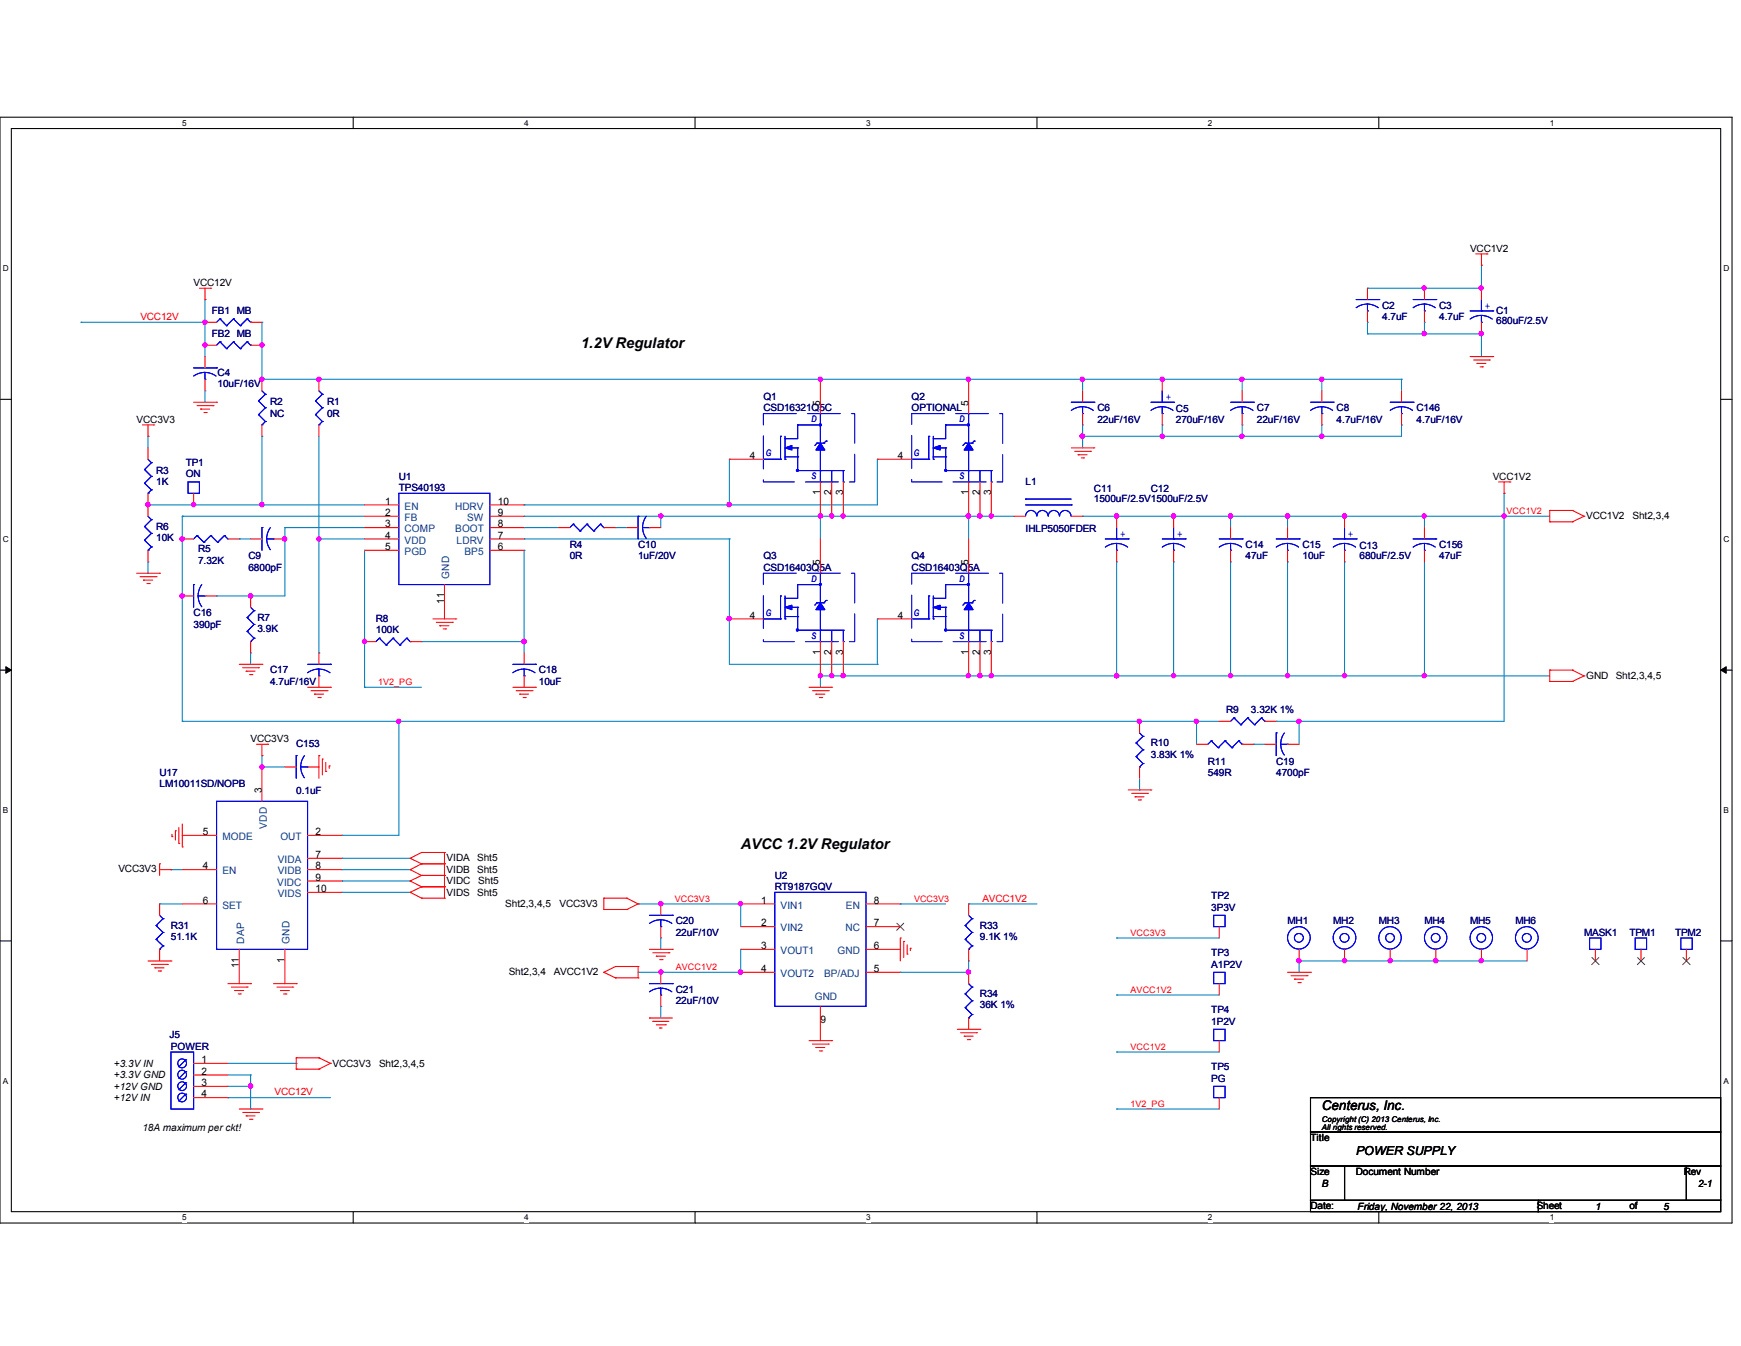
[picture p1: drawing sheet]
<svg xmlns="http://www.w3.org/2000/svg" width="279mm" height="216mm" viewBox="0 0 279 216" stroke-linecap="round" stroke-linejoin="round" font-family="sans-serif">
<path d="M0 18.8h278v177.4h-278zM1.8 20.6h274.3v173.8h-274.3z" fill="none" stroke="#000" stroke-width=".17"/>
<g fill="#fff">
<path d="M29.3 19h.7v1.5h-.7z"/>
<path d="M29.3 194.6h.7v1.4h-.7z"/>
</g>
<path d="M56.7 18.8v1.8M56.7 194.4v1.8" fill="none" stroke="#000" stroke-width=".17"/>
<g fill="#fff">
<path d="M84.1 19h.7v1.5h-.7z"/>
<path d="M84.1 194.6h.7v1.4h-.7z"/>
</g>
<path d="M111.5 18.8v1.8M111.5 194.4v1.8" fill="none" stroke="#000" stroke-width=".17"/>
<g fill="#fff">
<path d="M139 19h.7v1.5h-.7z"/>
<path d="M139 194.6h.7v1.4h-.7z"/>
</g>
<path d="M166.4 18.8v1.8M166.4 194.4v1.8" fill="none" stroke="#000" stroke-width=".17"/>
<g fill="#fff">
<path d="M193.8 19h.8v1.5h-.8z"/>
<path d="M193.8 194.6h.8v1.4h-.8z"/>
</g>
<path d="M221.3 18.8v1.8M221.3 194.4v1.8" fill="none" stroke="#000" stroke-width=".17"/>
<g fill="#fff">
<path d="M248.7 19h.7v1.5h-.7z"/>
<path d="M248.7 194.6h.7v1.4h-.7z"/>
<path d="M.5 42.3h.9v1.5h-.9z"/>
<path d="M276.6 42.3h.9v1.5h-.9z"/>
<path d="M.5 85.8h.9v1.4h-.9z"/>
<path d="M276.6 85.8h.9v1.4h-.9z"/>
</g>
<path d="M0 64.1h1.8M276.1 64.1h1.9" fill="none" stroke="#000" stroke-width=".17"/>
<g fill="#fff">
<path d="M.5 129.2h.8v1.5h-.8z"/>
<path d="M276.6 129.2h.8v1.5h-.8z"/>
</g>
<path d="M0 107.5h1.8M276.1 107.5h1.9" fill="none" stroke="#000" stroke-width=".17"/>
<path d="M.9 106.9l.9 .6-.9 .5zM276.1 107.5l.9-.6v1.1z" fill="#000" stroke="#000" stroke-width=".16"/>
<g fill="#fff">
<path d="M.5 172.6h.8v1.5h-.8z"/>
<path d="M276.6 172.6h.8v1.5h-.8z"/>
</g>
<path d="M0 150.9h1.8M276.1 150.9h1.9M210.3 176.1h65.8v5.5h-65.8zM210.3 181.6h65.8v5.4h-65.8zM210.3 187h5.5v5.5h-5.5zM210.3 192.5h36.6v1.9h-36.6zM215.8 187h54.8v5.5h-54.8zM246.9 192.5h29.2v1.9h-29.2zM270.6 187h5.5v5.5h-5.5z" fill="none" stroke="#000" stroke-width=".17"/>
<g fill="none" stroke="#0080bf" stroke-width=".17">
<path d="M13 51.7h.1M13 51.7h19.9M32.9 48.1h.1M32.9 55.4h.1M32.9 51.7h.1M32.9 48.1v9.1M42 51.7h.1M42 55.4h.1M42 51.7v9.1M219.5 46.2h.1M219.5 51.7h.1M219.5 53.6h.1"/>
<path d="M219.5 53.6h18.2M219.5 51.7v1.9M228.6 53.6h.1M228.6 51.7h.1M228.6 46.2h.1M228.6 51.7v1.9M237.7 42.5h.1M237.7 53.6h.1M237.7 42.5v3.7h-18.2M237.7 53.6v3.6M23.7 70h.1M23.7 70v1.8"/>
<path d="M32.9 62.7h.1M32.9 62.7v1.8M42 70h.1M42 60.8h.1M42 70v11M42 60.8h182.9M51.2 60.8h.1M51.2 70v34.7M117.1 73.7h.1M117.1 73.7v7.3M131.7 60.8h.1M140.8 73.7h.1"/>
<path d="M140.8 73.7v7.3h-56.7M155.4 60.8h.1M173.7 60.8h.1M173.7 68.2h.1M173.7 70h.1M173.7 60.8v1.9M173.7 68.2v3.6M186.5 68.2h.1M186.5 70h.1M186.5 60.8h.1M186.5 68.2v1.8M199.3 60.8h.1"/>
<path d="M199.3 68.2h.1M199.3 70h.1M199.3 60.8v1.9M199.3 68.2v1.8M212.1 60.8h.1M212.1 70h.1M212.1 68.2h.1M212.1 60.8v1.9M212.1 68.2v1.8M224.9 60.8h.1M224.9 68.2h.1M224.9 60.8v1.9"/>
<path d="M224.9 68.2v1.8h-51.2M241.4 79.1h.1M241.4 79.1v36.6h-36.6M23.7 81h.1M23.7 90.1h.1M23.7 81h34.8M23.7 90.1v1.9M29.3 82.8h.1M29.3 86.4h.1M29.3 95.6h.1M29.3 82.8h29.2M29.3 82.8v32.9"/>
<path d="M31.1 81h.1M34.8 95.6h.1M38.4 86.4h.1M38.4 86.4h1.8M40.2 95.6h.1M42 81h.1M45.7 84.6h.1M45.7 86.4h.1M45.7 84.6h12.8M45.7 84.6v11h-10.9M51.2 86.4h.1M51.2 86.4h7.3"/>
<path d="M58.5 88.3h.1M58.5 88.3v21.9M84.1 88.3h.1M84.1 84.6h.1M84.1 81h.1M84.1 86.4h.1M84.1 82.8h.1M84.1 86.4h33M84.1 88.3v16.4M84.1 82.8h78.7M84.1 84.6h5.5M98.8 84.6h.1"/>
<path d="M98.8 84.6h1.8M106 82.8h.1M106 82.8v1.8M117.1 81h.1M117.1 99.3h.1M117.1 86.4h.1M117.1 86.4v20.2h23.7M131.7 82.8h.1M131.7 82.8v3.6M133.5 82.8h.1M135.3 82.8h.1M140.8 99.3h.1"/>
<path d="M140.8 99.3v7.3M155.4 82.8h.1M155.4 82.8v3.6M157.3 82.8h.1M159.1 82.8h.1M173.7 82.8h.1M173.7 82.8h75M179.2 90.1h.1M179.2 82.8h.1M179.2 90.1v18.3M188.3 90.1h.1M188.3 82.8h.1"/>
<path d="M188.3 90.1v18.3M197.5 82.8h.1M197.5 90.1h.1M197.5 82.8v1.8M197.5 90.1v18.3M206.6 82.8h.1M206.6 90.1h.1M206.6 82.8v1.8M206.6 90.1v18.3M215.8 90.1h.1M215.8 82.8h.1M215.8 90.1v18.3"/>
<path d="M228.6 82.8h.1M228.6 82.8v1.8M228.6 90.1v18.3M241.4 82.8h.1M29.3 115.7h.1M29.3 115.7h166.4M40.2 104.7h.1M40.2 104.7v1.9M51.2 104.7h.1M58.5 102.9h.1M58.5 110.2h.1M58.5 110.2h9.1"/>
<path d="M64 115.7h.1M64 115.7v18.3h-9.1M67.6 102.9h.1M67.6 102.9h16.5M84.1 102.9h.1M131.7 108.4h.1M131.7 108.4v1.8M131.7 108.4h117M133.5 108.4h.1M135.3 108.4h.1M140.8 106.6h.1M155.4 108.4h.1"/>
<path d="M157.3 108.4h.1M159.1 108.4h.1M179.2 108.4h.1M182.9 115.7h.1M188.3 108.4h.1M192 115.7h.1M192 115.7v3.7M197.5 108.4h.1M201.2 119.4h.1M201.2 119.4h1.8M204.8 115.7h.1M206.6 108.4h.1"/>
<path d="M208.5 115.7h.1M208.5 115.7v3.7M215.8 108.4h.1M228.6 108.4h.1M27.4 139.5h.1M27.4 139.5h1.9M42 121.2h.1M42 123h.1M42 121.2v1.8M42 123h3.7M54.9 134h.1M54.9 137.7h.1"/>
<path d="M54.9 139.5h.1M54.9 137.7h10.9M54.9 139.5h10.9M182.9 126.7h.1M182.9 124.8v1.9M25.6 145h.1M25.6 145h3.7M54.9 141.3h.1M54.9 143.1h.1M54.9 141.3h10.9M54.9 143.1h10.9M102.4 145h.1"/>
<path d="M102.4 156h.1M102.4 145h16.5M106 145h.1M106 150.5h.1M106 156h.1M106 150.5v1.8M118.9 145h.1M118.9 152.3h.1M118.9 152.3v3.7h-16.5M118.9 145v3.6M144.5 145h.1M144.5 156h.1"/>
<path d="M144.5 145h7.3M155.4 154.1h.1M155.4 145h.1M155.4 154.1v1.9h-10.9M155.4 145h11M179.2 159.6h.1M179.2 150.5h.1M179.2 159.6h16.5M179.2 150.5h16.5M208.5 154.1h.1M208.5 154.1v1.9M208.5 154.1h36.6"/>
<path d="M215.8 154.1h.1M223.1 154.1h.1M230.4 154.1h.1M237.7 154.1h.1M36.6 176.1h.1M36.6 176.1h16.4M36.6 170.6h10.9M36.6 172.4h3.6M36.6 174.2h3.6M40.2 172.4h.1M40.2 174.2h.1M40.2 177.9h.1"/>
<path d="M40.2 172.4v5.5M47.5 170.6h.1M106 161.4h.1M106 161.4v1.9M179.2 177.9h.1M179.2 168.7h.1M179.2 177.9h16.5M179.2 168.7h16.5"/>
</g>
<g fill="#f0f" stroke="#f0f" stroke-width=".17">
<circle cx="23.7" cy="80.9" r=".34"/>
<circle cx="237.7" cy="53.5" r=".34"/>
<circle cx="228.6" cy="53.5" r=".34"/>
<circle cx="237.7" cy="46.2" r=".34"/>
<circle cx="228.6" cy="46.2" r=".34"/>
<circle cx="42" cy="80.9" r=".34"/>
<circle cx="31.1" cy="80.9" r=".34"/>
<circle cx="51.2" cy="86.4" r=".34"/>
<circle cx="51.2" cy="60.8" r=".34"/>
<circle cx="58.5" cy="102.9" r=".36"/>
<circle cx="84.1" cy="102.9" r=".37"/>
<circle cx="29.2" cy="86.4" r=".36"/>
<circle cx="29.2" cy="95.6" r=".36"/>
<circle cx="45.7" cy="86.4" r=".34"/>
<circle cx="40.2" cy="95.6" r=".34"/>
<circle cx="32.9" cy="55.3" r=".34"/>
<circle cx="32.9" cy="51.7" r=".34"/>
<circle cx="42" cy="60.8" r=".34"/>
<circle cx="42" cy="55.3" r=".34"/>
<circle cx="159.1" cy="82.8" r=".34"/>
<circle cx="155.4" cy="82.8" r=".34"/>
<circle cx="135.3" cy="82.8" r=".34"/>
<circle cx="117" cy="80.9" r=".34"/>
<circle cx="133.5" cy="82.8" r=".34"/>
<circle cx="131.7" cy="82.8" r=".34"/>
<circle cx="106" cy="82.8" r=".34"/>
<circle cx="117" cy="99.2" r=".34"/>
<circle cx="131.7" cy="108.4" r=".34"/>
<circle cx="135.3" cy="108.4" r=".34"/>
<circle cx="133.5" cy="108.4" r=".34"/>
<circle cx="157.2" cy="82.8" r=".36"/>
<circle cx="206.6" cy="82.8" r=".34"/>
<circle cx="215.8" cy="82.8" r=".34"/>
<circle cx="197.5" cy="82.8" r=".34"/>
<circle cx="241.4" cy="82.8" r=".34"/>
<circle cx="208.4" cy="115.7" r=".34"/>
<circle cx="192" cy="115.7" r=".34"/>
<circle cx="182.8" cy="115.7" r=".34"/>
<circle cx="64" cy="115.7" r=".34"/>
<circle cx="155.4" cy="60.8" r=".34"/>
<circle cx="179.2" cy="108.4" r=".34"/>
<circle cx="159.1" cy="108.4" r=".34"/>
<circle cx="228.6" cy="108.4" r=".34"/>
<circle cx="197.5" cy="108.4" r=".34"/>
<circle cx="188.3" cy="108.4" r=".34"/>
<circle cx="212.1" cy="60.8" r=".36"/>
<circle cx="199.3" cy="60.8" r=".34"/>
<circle cx="173.7" cy="60.8" r=".34"/>
<circle cx="173.7" cy="70" r=".34"/>
<circle cx="186.5" cy="70" r=".34"/>
<circle cx="212.1" cy="70" r=".36"/>
<circle cx="199.3" cy="70" r=".34"/>
<circle cx="106" cy="144.9" r=".34"/>
<circle cx="118.8" cy="155.9" r=".34"/>
<circle cx="106" cy="155.9" r=".34"/>
<circle cx="186.5" cy="60.8" r=".34"/>
<circle cx="131.7" cy="60.8" r=".34"/>
<circle cx="188.3" cy="82.8" r=".34"/>
<circle cx="206.6" cy="108.4" r=".34"/>
<circle cx="157.2" cy="108.4" r=".36"/>
<circle cx="155.4" cy="108.4" r=".34"/>
<circle cx="179.2" cy="82.8" r=".34"/>
<circle cx="208.4" cy="154.1" r=".34"/>
<circle cx="215.8" cy="154.1" r=".34"/>
<circle cx="223.1" cy="154.1" r=".34"/>
<circle cx="237.7" cy="154.1" r=".34"/>
<circle cx="230.4" cy="154.1" r=".36"/>
<circle cx="42" cy="123" r=".34"/>
<circle cx="155.4" cy="155.9" r=".34"/>
<circle cx="118.8" cy="144.9" r=".34"/>
<circle cx="228.6" cy="82.8" r=".34"/>
<circle cx="215.8" cy="108.4" r=".34"/>
<circle cx="40.2" cy="174.2" r=".34"/>
</g>
<g fill="none" stroke="#f00" stroke-width=".17">
<path d="M32 46.2h1.8M32.9 48.1h.1M32.9 46.2v1.9M32.9 57.2v1.8M32.9 55.4h1.9M32.9 51.7h1.9M33.8 46.2h.1M40.2 55.4h1.8M40.2 51.7h1.8M219.5 46.2v1.9M219.5 49.9v1.8M228.6 46.2v1.9"/>
<path d="M228.6 49.9v1.8M235.9 57.2h3.7M236.5 57.7h2.5M236.8 40.7h1.8M237 58.3h.1M237 58.3h1.5M237.5 58.8h.4M237.7 42.5h.1M237.7 40.7v1.8M237.7 46.2v1.9M237.7 51.7v1.9M237.9 58.8h.1"/>
<path d="M238.6 40.7h.1M239 57.7h.1M239.6 57.2h.1M22.9 68.2h1.8M23.7 70h.1M23.7 68.2v1.8M23.7 71.8v1.9M23.7 79.1v3.7M24.7 68.2h.1M31.1 64.5h3.7M31.1 79.1v1.9M31.6 65.1h2.6"/>
<path d="M32.2 65.6h.1M32.2 65.6h1.5M32.7 66.2h.4M32.9 60.8v1.9M33.1 66.2h.1M34.2 65.1h.1M34.8 64.5h.1M42 60.8v1.9M42 68.2v1.8M51.2 60.8v1.9M51.2 68.2v1.8M117.1 73.7h5.4"/>
<path d="M131.7 60.8v5.5M131.7 77.3v5.5M133.5 77.3v5.5M135.3 77.3v5.5M140.8 73.7h5.5M155.4 60.8v5.5M155.4 77.3v5.5M157.3 77.3v5.5M159.1 77.3v5.5M171.9 71.8h3.7M172.5 72.4h2.5M173 72.9h.1"/>
<path d="M173 72.9h1.5M173.5 73.5h.4M173.7 62.7v1.8M173.7 66.3v1.9M173.9 73.5h.1M175 72.4h.1M175.6 71.8h.1M186.5 60.8v1.9M186.5 66.3v1.9M199.3 62.7v1.8M199.3 66.3v1.9M212.1 62.7v1.8"/>
<path d="M212.1 66.3v1.9M224.9 62.7v1.8M224.9 66.3v1.9M240.5 77.3h1.8M241.4 79.1h.1M241.4 77.3v1.8M242.3 77.3h.1M21.9 92h3.7M22.5 92.5h2.6M23 93.1h.1M23 93.1h1.5M23.6 93.6h.4"/>
<path d="M23.7 88.3v1.8M24 93.6h.1M25.1 92.5h.1M25.6 92h.1M29.3 86.4h1.8M29.3 95.6h1.8M32.9 95.6h1.9M36.6 86.4h1.8M40.2 95.6v1.8M40.2 86.4h1.8M43.9 86.4h1.8M58.5 84.6h5.5"/>
<path d="M58.5 86.4h5.5M58.5 81h5.5M58.5 82.8h5.5M58.5 88.3h5.5M69.5 99.3h3.7M70 99.8h2.6M71.3 93.8v5.5M72.6 99.8h.1M73.2 99.3h.1M78.6 84.6h5.5M78.6 86.4h5.5M78.6 81h5.5"/>
<path d="M78.6 82.8h5.5M78.6 88.3h5.5M89.6 84.6h1.8M96.9 84.6h1.9M100.6 84.6h1.8M104.2 84.6h1.8M117.1 99.3h5.4M131.7 86.4v5.6M140.8 99.3h5.5M155.4 86.4v5.6M162.8 82.8h1.8M171.9 82.8h1.8"/>
<path d="M179.2 82.8v1.8M179.2 88.3v1.8M188.3 82.8v1.8M188.3 88.3v1.8M197.5 84.6v1.8M197.5 88.3v1.8M206.6 84.6v1.8M206.6 88.3v1.8M215.8 82.8v1.8M215.8 88.3v1.8M228.6 84.6v1.8M228.6 88.3v1.8"/>
<path d="M248.7 83.7h.1M248.7 81.9h.1M248.7 81.9h3.6M248.7 83.7h3.6M248.7 81.9v1.8M252.3 81.9h.1M252.3 83.7h.1M252.3 81.9l1.9 .9M254.2 82.8h.1M254.2 82.8l-1.9 .9M38.4 106.6h3.6M38.9 107.1h2.6"/>
<path d="M39.5 107.7h.1M39.5 107.7h1.4M40 108.2h.4M40.2 102.9v1.8M40.4 108.2h.1M41.1 119.4h1.9M41.5 107.1h.1M42 106.6h.1M42 119.4v1.8M43 119.4h.1M49.4 110.2h3.6M49.9 110.8h2.6"/>
<path d="M50.5 111.3h.1M50.5 111.3h1.4M51 111.9h.4M51.2 104.7v1.9M51.2 108.4v1.8M51.4 111.9h.1M52.5 110.8h.1M53 110.2h.1M58.5 102.9h1.8M65.8 102.9h1.8M70.6 100.4h.1M70.6 100.4h1.5"/>
<path d="M71.1 100.9h.4M71.5 100.9h.1M82.3 110.2h3.6M82.8 110.8h2.6M83.4 111.3h.1M83.4 111.3h1.4M83.9 111.9h.4M84.1 104.7v1.9M84.1 108.4v1.8M84.3 111.9h.1M85.4 110.8h.1M85.9 110.2h.1"/>
<path d="M129.8 110.2h3.7M130.4 110.8h2.5M130.9 111.3h.1M130.9 111.3h1.5M131.5 111.9h.4M131.7 102.9v5.5M131.9 111.9h.1M132.9 110.8h.1M133.5 110.2h.1M133.5 102.9v5.5M135.3 102.9v5.5M155.4 102.9v5.5"/>
<path d="M157.3 102.9v5.5M159.1 102.9v5.5M182.9 115.7v1.9M192 119.4h1.8M195.7 115.7h1.8M199.3 119.4h1.9M203 119.4h1.8M203 115.7h1.8M206.6 119.4h1.9M248.7 109.3h.1M248.7 107.5h.1M248.7 107.5v1.8"/>
<path d="M248.7 107.5h3.6M248.7 109.3h3.6M252.3 107.5h.1M252.3 109.3h.1M252.3 107.5l1.9 .9M254.2 108.4h.1M254.2 108.4l-1.9 .9M25.6 138.6h.1M25.6 139.5h1.8M25.6 138.6v1.8M27.4 139.5h.1M27.6 134.2h.1"/>
<path d="M27.6 133.8v.4M28.2 133.3h.1M28.2 133.3v1.5M28.7 135.3h.1M28.7 132.7v2.6M29.3 135.9h.1M29.3 139.5h5.5M29.3 132.2v3.7M29.3 134h5.5M42 121.2h.1M42 123v5.5M45.7 123h1.8"/>
<path d="M49.4 139.5h5.5M49.4 123h1.8M49.4 134h5.5M49.4 137.7h5.5M51.2 121.2h.1M51.2 121.2v3.6M51.7 121.8h.1M51.7 121.8v2.5M52.3 123.7h.1M52.3 122.3v1.4M52.8 122.9h.1M52.8 122.9v.3"/>
<path d="M65.8 137.7h.1M65.8 139.5h.1M65.8 137.7l1.8 .9M65.8 139.5l1.8 .9M67.6 136.7h.1M67.6 138.6h.1M67.6 136.7l-1.8 1M67.6 136.7h3.7M67.6 138.6h3.7M67.6 138.6l-1.8 .9M71.3 136.7h.1M71.3 138.6h.1"/>
<path d="M71.3 136.7v7.4M181.1 126.7h3.6M181.6 127.3h2.5M182.2 127.8h.1M182.2 127.8h1.4M182.7 128.3h.3M182.9 123v1.8M183 128.3h.1M184.1 127.3h.1M184.7 126.7h.1M23.7 154.1h3.7M24.3 154.7h2.6"/>
<path d="M24.8 155.2h.1M24.8 155.2h1.5M25.4 155.7h.4M25.6 145v1.8M25.6 152.3v1.8M25.8 155.7h.1M26.9 154.7h.1M27.4 154.1h.1M29.3 145h5.5M36.6 157.8h3.6M37.1 158.3h2.6M37.7 158.9h.1"/>
<path d="M37.7 158.9h1.4M38.2 159.4h.4M38.4 152.3v5.5M38.6 159.4h.1M39.7 158.3h.1M40.2 157.8h.1M43.9 157.8h3.6M44.4 158.3h2.6M45 158.9h.1M45 158.9h1.4M45.5 159.4h.4M45.7 152.3v5.5"/>
<path d="M45.9 159.4h.1M47 158.3h.1M47.5 157.8h.1M49.4 141.3h5.5M49.4 143.1h5.5M65.8 141.3h.1M65.8 143.1h.1M65.8 141.3l1.8 .9M65.8 143.1l1.8 1M67.6 140.4h.1M67.6 142.2h.1M67.6 144.1h.1"/>
<path d="M67.6 144.1h3.7M67.6 140.4h3.7M67.6 140.4l-1.8 .9M67.6 142.2h3.7M67.6 142.2l-1.8 .9M71.3 140.4h.1M71.3 142.2h.1M71.3 144.1h.1M96.9 145.9h.1M96.9 144.1h.1M96.9 156h.1M96.9 144.1h3.7"/>
<path d="M96.9 145.9h3.7M96.9 144.1v1.8M96.9 156l1.9 .8M98.8 155h.1M98.8 156.8h.1M98.8 155h3.6M98.8 155l-1.9 1M98.8 156.8h3.6M100.6 144.1h.1M100.6 145.9h.1M100.6 144.1l1.8 .9M102.4 145h.1"/>
<path d="M102.4 156.8h.1M102.4 155h.1M102.4 145l-1.8 .9M102.4 155v1.8M104.2 152.3h3.7M104.8 152.8h2.6M105.3 153.4h.1M105.3 153.4h1.5M105.9 153.9h.4M106 145v1.8M106 148.6v1.9M106 156v1.8"/>
<path d="M106 159.6v1.8M106.3 153.9h.1M107.4 152.8h.1M107.9 152.3h.1M118.9 152.3h5.4M118.9 156h5.4M118.9 145h5.4M118.9 148.6h5.4M139 152.3h5.5M139 156h5.5M139 145h5.5M139 148.6h5.5"/>
<path d="M144.5 150.5h.1M144.5 150.5v3.6M145 151h.1M145 151v2.6M145.6 153h.1M145.6 151.6v1.4M146.1 152.1h.1M146.1 152.1v.4M155.4 145v1.8M155.4 152.3v1.8M155.4 156v1.8M195.7 148.6v1.9"/>
<path d="M195.7 157.8v1.8M206.6 156h3.7M207.2 156.5h2.6M207.7 157.1h.1M207.7 157.1h1.5M208.3 157.6h.4M208.5 152.3v1.8M208.7 157.6h.1M209.8 156.5h.1M210.3 156h.1M215.8 152.3v1.8M223.1 152.3v1.8"/>
<path d="M230.4 152.3v1.8M237.7 152.3v1.8M245.1 152.3v1.8M256 152.3v1.8M263.4 152.3v1.8M270.6 152.3v1.8M31.1 170.6h5.5M31.1 172.4h5.5M31.1 174.2h5.5M31.1 176.1h5.5M38.4 177.9h3.6M38.9 178.4h2.6"/>
<path d="M39.5 179h.1M39.5 179h1.4M40 179.5h.4M40.4 179.5h.1M41.5 178.4h.1M42 177.9h.1M47.5 171.5h.1M47.5 169.7h.1M47.5 169.7h3.7M47.5 171.5h3.7M47.5 169.7v1.8M51.2 169.7h.1"/>
<path d="M51.2 171.5h.1M51.2 169.7l1.8 .9M53 170.6h.1M53 170.6l-1.8 .9M104.2 163.3h.1M104.2 163.3h3.7M104.8 163.8h.1M104.8 163.8h2.6M105.3 164.4h1.5M105.9 164.9h.1M105.9 164.9h.4M106.8 164.4h.1"/>
<path d="M129.8 166.9h3.7M130.4 167.5h2.5M130.9 168h.1M130.9 168h1.5M131.5 168.6h.4M131.7 161.4v5.5M131.9 168.6h.1M132.9 167.5h.1M133.5 166.9h.1M153.6 165.1h3.7M154.2 165.7h2.5M154.7 166.2h.1"/>
<path d="M154.7 166.2h1.5M155.2 166.8h.4M155.4 163.3v1.8M155.6 166.8h.1M156.7 165.7h.1M157.3 165.1h.1M195.7 166.9v1.8M195.7 176.1v1.8"/>
</g>
<g fill="none" stroke="#00f" stroke-width=".17">
<path d="M31.1 59h3.7M32.9 59.7v1.1M34.8 59h.1M35.3 54.8h.1M35.3 51.1h.1M35.3 54.8l-.5 .6M35.3 54.8l1.1 1.1M35.3 51.1l-.5 .6M35.3 51.1l1.1 1.1M36.4 55.9h.1M36.4 52.2h.1M37.5 54.8h.1"/>
<path d="M37.5 51.1h.1M37.5 54.8l-1.1 1.1M37.5 54.8l1.1 1.1M37.5 51.1l-1.1 1.1M37.5 51.1l1.1 1.1M38.6 55.9h.1M38.6 52.2h.1M39.7 54.8h.1M39.7 51.1h.1M39.7 54.8l-1.1 1.1M39.7 54.8l.5 .6M39.7 51.1l-1.1 1.1"/>
<path d="M39.7 51.1l.5 .6M40.2 55.4h.1M40.2 51.7h.1M217.6 49.4a2.96 2.96 0 0 1 3.6 0M217.6 48.1h3.7M219.5 49.9h.1M219.5 48.8v1.1M221.3 48.1h.1M226.8 49.4a2.96 2.96 0 0 1 3.5 0M226.8 48.1h3.6M228.6 49.9h.1M228.6 48.8v1.1"/>
<path d="M230.4 48.1h.1M235.9 51.2a2.96 2.96 0 0 1 3.6 0M235.9 49.9h3.7M237.7 51.7h.1M237.7 49.9h.1M237.7 48.1v1.8M237.7 50.6v1.1M239.6 49.9h.1M23.2 75.3h.1M23.2 77.5h.1M23.2 75.3l1.1 1.1M23.2 77.5l1.1 1.1"/>
<path d="M23.7 79.1h.1M23.7 73.7l.6 .5M24.3 74.2h.1M24.3 76.4h.1M24.3 78.6h.1M24.3 74.2l-1.1 1.1M24.3 76.4l-1.1 1.1M24.3 78.6l-.6 .5M30.2 77.3h1.8v1.8h-1.8zM31.1 60.3l1-.5 .8-.1 .7 .1 1.1 .5M32.9 60.8h.1M41.5 64.3h.1"/>
<path d="M41.5 66.5h.1M41.5 64.3l1.1 1.1M41.5 66.5l1.1 1.1M42 68.2h.1M42 62.7l.6 .5M42.6 63.2h.1M42.6 65.4h.1M42.6 67.6h.1M42.6 63.2l-1.1 1.1M42.6 65.4l-1.1 1.1M42.6 67.6l-.6 .6M50.6 64.3h.1"/>
<path d="M50.6 66.5h.1M50.6 64.3l1.1 1.1M50.6 66.5l1.1 1.1M51.2 68.2h.1M51.2 62.7l.5 .5M51.7 63.2h.1M51.7 65.4h.1M51.7 67.6h.1M51.7 63.2l-1.1 1.1M51.7 65.4l-1.1 1.1M51.7 67.6l-.5 .6M64 79.1h14.6v14.7h-14.6z"/>
<path d="M122.5 73.7h2.8M125.3 73.7h.1M125.3 70h.1M125.3 70v3.7M126 70.4h.1M126 73.7h.1M126 70v3.7M126 73.3h2M126.9 71.8h1.1M128 73.3h.1M128 71.8h.1M128 75.5h.1"/>
<path d="M128 68.2h.1M128 68.2v2.2h-2M128 71.8v3.7M128 68.2h3.7M128 75.5h7.3M131.1 71.1h.1M131.1 71.1h1.1M131.1 71.1l-.3 .4M131.7 68.2h.1M131.7 75.5h.1M131.7 77.3h.1M131.7 66.3h.1"/>
<path d="M131.7 66.3v11M132.2 71.1h.1M132.6 70.7h.1M132.6 70.7l-.4 .4M133.5 77.3h.1M133.5 75.5v1.8M135.3 77.3h.1M135.3 75.5h.1M135.3 75.5v1.8M146.3 73.7h2.8M149.1 73.7h.1M149.1 70h.1"/>
<path d="M149.1 70v3.7M149.8 70.4h.1M149.8 73.7h.1M149.8 73.3h2M149.8 70v3.7M150.7 71.8h1.1M151.8 73.3h.1M151.8 71.8h.1M151.8 75.5h.1M151.8 68.2h.1M151.8 68.2v2.2h-2M151.8 68.2h3.6"/>
<path d="M151.8 75.5h7.3M151.8 71.8v3.7M154.9 71.1h.1M154.9 71.1h1.1M154.9 71.1l-.4 .4M155.4 68.2h.1M155.4 75.5h.1M155.4 77.3h.1M155.4 66.3h.1M155.4 66.3v11M156 71.1h.1M156.3 70.7h.1"/>
<path d="M156.3 70.7l-.3 .4M157.3 77.3h.1M157.3 75.5v1.8M159.1 77.3h.1M159.1 75.5h.1M159.1 75.5v1.8M171.9 65.8a2.96 2.96 0 0 1 3.6 0M171.9 64.5h3.7M173.7 66.3h.1M173.7 65.2v1.1M175.6 64.5h.1M184.7 65.8a2.96 2.96 0 0 1 3.6 0"/>
<path d="M184.7 64.5h3.6M186.5 66.3h.1M186.5 64.5h.1M186.5 62.7v1.8M186.5 65.2v1.1M188.3 64.5h.1M197.5 65.8l1-.5 .8-.1 .8 .1 1 .5M197.5 64.5h3.7M199.3 66.3h.1M199.3 65.2v1.1M201.2 64.5h.1M210.3 65.8a2.96 2.96 0 0 1 3.6 0"/>
<path d="M210.3 64.5h3.7M212.1 66.3h.1M212.1 65.2v1.1M214 64.5h.1M223.1 65.8l1-.5 .8-.1 .8 .1 1 .5M223.1 64.5h3.7M224.9 66.3h.1M224.9 65.2v1.1M226.8 64.5h.1M23.2 84.5h.1M23.2 86.7h.1M23.2 84.5l1.1 1.1"/>
<path d="M23.2 86.7l1.1 1M23.7 88.3h.1M23.7 82.8l.6 .6M24.3 83.4h.1M24.3 85.6h.1M24.3 87.7h.1M24.3 83.4l-1.1 1.1M24.3 85.6l-1.1 1.1M24.3 87.7l-.6 .6M31.1 93.8h.1M31.1 93.8v3.6M31.6 85.9h.1"/>
<path d="M31.6 85.9l-.5 .5M31.6 85.9l1.1 1.1M31.8 95.6h1.1M32.4 93.8a2.96 2.96 0 0 0 0 3.5M32.7 87h.1M32.9 95.6h.1M33.8 85.9h.1M33.8 85.9l1.1 1.1M33.8 85.9l-1.1 1.1M34.9 87h.1M36 85.9h.1M36 85.9l.6 .5"/>
<path d="M36 85.9l-1.1 1.1M36.6 86.4h.1M39.7 99.1h.1M39.7 99.1l1.1 1.1M40.2 97.4l.6 .6M40.8 98h.1M40.8 98l-1.1 1.1M42 84.6h.1M42 84.6v3.7M42.8 86.4h1.1M43.4 84.6a2.96 2.96 0 0 0 0 3.6M43.9 86.4h.1"/>
<path d="M92 84.1h.1M92 84.1l-.6 .5M92 84.1l1.1 1.1M93.1 85.2h.1M94.2 84.1h.1M94.2 84.1l-1.1 1.1M94.2 84.1l1.1 1.1M95.3 85.2h.1M96.4 84.1h.1M96.4 84.1l-1.1 1.1M96.4 84.1l.5 .5M96.9 84.6h.1"/>
<path d="M102.4 82.8h.1M102.4 82.8v3.6M103.1 84.6h1.1M103.7 82.8a2.96 2.96 0 0 0 0 3.6M104.2 84.6h.1M122.5 99.3h2.8M125.3 99.3h.1M125.3 95.6h.1M125.3 95.6v3.7M126 96h.1M126 99.3h.1M126 95.6v3.7"/>
<path d="M126 98.9h2M126.9 97.4h1.1M128 98.9h.1M128 97.4h.1M128 93.8h.1M128 93.8v2.2h-2M128 97.4v3.7M128 93.8h3.7M131.1 96.7h.1M131.1 96.7h1.1M131.1 96.7l-.3 .4M131.7 93.8h.1"/>
<path d="M131.7 92h.1M131.7 92v10.9M132.2 96.7h.1M132.6 96.3h.1M132.6 96.3l-.4 .4M146.3 99.3h2.8M149.1 99.3h.1M149.1 95.6h.1M149.1 95.6v3.7M149.8 96h.1M149.8 99.3h.1M149.8 98.9h2"/>
<path d="M149.8 95.6v3.7M150.7 97.4h1.1M151.8 98.9h.1M151.8 97.4h.1M151.8 93.8h.1M151.8 93.8v2.2h-2M151.8 93.8h3.6M151.8 97.4v3.7M154.9 96.7h.1M154.9 96.7h1.1M154.9 96.7l-.4 .4M155.4 93.8h.1"/>
<path d="M155.4 92h.1M155.4 92v10.9M156 96.7h.1M156.3 96.3h.1M156.3 96.3l-.3 .4M164.6 82.8a.89 .89 0 0 1 .9-.9 .89 .89 0 0 1 .9 .9M164.6 80.1h.1M164.6 80.1h7.3M164.6 81h7.3M166.4 82.8a.89 .89 0 0 1 .9-.9 .89 .89 0 0 1 .9 .9M168.2 82.8a.89 .89 0 0 1 .9-.9 .89 .89 0 0 1 .9 .9M170.1 82.8a.91 .91 0 0 1 .9-.9 .91 .91 0 0 1 .9 .9"/>
<path d="M171.9 81h.1M177.4 87.8l1-.5 .8-.1 .8 .1 1 .5M177.4 86.4h3.7M179.2 88.3h.1M179.2 86.4h.1M179.2 84.6v1.8M179.2 87.2v1.1M181.1 86.4h.1M186.5 87.8l.7-.4 1.1-.2 .8 .1 1 .5M186.5 86.4h3.7M188.3 88.3h.1M188.3 86.4h.1"/>
<path d="M188.3 84.6v1.8M188.3 87.2v1.1M190.2 86.4h.1M195.7 87.8l1-.5 .7-.1 .8 .1 1.1 .5M195.7 86.4h3.6M197.5 88.3h.1M197.5 87.2v1.1M199.3 86.4h.1M204.8 87.8l1-.5 .8-.1 .8 .1 1 .5M204.8 86.4h3.7M206.6 88.3h.1M206.6 87.2v1.1"/>
<path d="M208.5 86.4h.1M214 87.8l1-.5 .7-.1 .8 .1 1.1 .5M214 86.4h3.6M215.8 88.3h.1M215.8 86.4h.1M215.8 84.6v1.8M215.8 87.2v1.1M217.6 86.4h.1M226.8 87.8a2.96 2.96 0 0 1 3.5 0M226.8 86.4h3.6M228.6 88.3h.1M228.6 87.2v1.1"/>
<path d="M230.4 86.4h.1M39.7 101.3h.1M39.7 101.3l1.1 1.1M40.2 102.9h.1M40.8 100.2h.1M40.8 102.4h.1M40.8 100.2l-1.1 1.1M40.8 102.4l-.6 .5M49.4 107.9l.6-.4 1.1-.2 .8 .1 1.1 .5M49.4 106.6h3.6M51.2 108.4h.1M51.2 107.3v1.1"/>
<path d="M53 106.6h.1M60.9 102.4h.1M60.9 102.4l-.6 .5M60.9 102.4l1.1 1.1M62 103.5h.1M63.1 102.4h.1M63.1 102.4l-1.1 1.1M63.1 102.4l1.1 1.1M64.2 103.5h.1M65.3 102.4h.1M65.3 102.4l-1.1 1.1M65.3 102.4l.5 .5"/>
<path d="M65.8 102.9h.1M82.3 107.9a2.96 2.96 0 0 1 3.6 0M82.3 106.6h3.6M84.1 108.4h.1M84.1 107.3v1.1M85.9 106.6h.1M128 101.1h.1M128 101.1h7.3M131.7 101.1h.1M131.7 102.9h.1M133.5 102.9h.1M133.5 101.1v1.8"/>
<path d="M135.3 102.9h.1M135.3 101.1h.1M135.3 101.1v1.8M151.8 101.1h.1M151.8 101.1h7.3M155.4 101.1h.1M155.4 102.9h.1M157.3 102.9h.1M157.3 101.1v1.8M159.1 102.9h.1M159.1 101.1h.1M159.1 101.1v1.8"/>
<path d="M182.3 119.2h.1M182.3 119.2l1.1 1.1M182.9 117.6l.5 .5M183.4 118.1h.1M183.4 118.1l-1.1 1.1M194.4 118.8h.1M194.4 118.8l-.6 .6M194.4 118.8l1.1 1.1M195.5 119.9h.1M196.6 118.8h.1M196.6 118.8l-1.1 1.1M196.6 118.8l1.1 1.1"/>
<path d="M197.7 119.9h.1M198 115.2h.1M198 115.2l-.5 .5M198 115.2l1.1 1.1M198.8 118.8h.1M198.8 118.8l-1.1 1.1M198.8 118.8l.5 .6M199.1 116.3h.1M199.3 119.4h.1M200.2 115.2h.1M200.2 115.2l-1.1 1.1M200.2 115.2l1.1 1.1"/>
<path d="M201.3 116.3h.1M202.4 115.2h.1M202.4 115.2l-1.1 1.1M202.4 115.2l.6 .5M203 115.7h.1M204.8 117.6h.1M204.8 117.6v3.6M205.5 119.4h1.1M206.1 117.6a2.96 2.96 0 0 0 0 3.5M206.6 119.4h.1M34.8 128.5h14.6v23.8h-14.6zM47.5 121.2h.1"/>
<path d="M47.5 121.2v3.6M48.3 123h1.1M48.9 121.2a2.96 2.96 0 0 0 0 3.6M49.4 123h.1M182.3 121.4h.1M182.3 121.4l1.1 1.1M182.9 123h.1M183.4 120.3h.1M183.4 122.5h.1M183.4 120.3l-1.1 1.1M183.4 122.5l-.5 .5M25.1 148.5h.1"/>
<path d="M25.1 150.7h.1M25.1 148.5l1.1 1.1M25.1 150.7l1.1 1M25.6 152.3h.1M25.6 146.8l.6 .6M26.2 147.4h.1M26.2 149.6h.1M26.2 151.7h.1M26.2 147.4l-1.1 1.1M26.2 149.6l-1.1 1.1M26.2 151.7l-.6 .6M104.2 148.1l.7-.3 1.1-.3 .8 .1 1 .5"/>
<path d="M104.2 159.1l1-.5 .8-.1 .8 .1 1 .5M104.2 146.8h3.7M104.2 157.8h3.7M106 148.6h.1M106 159.6h.1M106 147.5v1.1M106 158.5v1.1M107.9 146.8h.1M107.9 157.8h.1M124.3 143.1h14.7v18.3h-14.7zM154.9 148.5h.1M154.9 150.7h.1"/>
<path d="M154.9 159.4h.1M154.9 148.5l1.1 1.1M154.9 150.7l1.1 1M154.9 159.4l1.1 1.1M155.4 152.3h.1M155.4 146.8l.6 .6M155.4 157.8l.6 .5M156 147.4h.1M156 149.6h.1M156 151.7h.1M156 158.3h.1M156 147.4l-1.1 1.1"/>
<path d="M156 149.6l-1.1 1.1M156 151.7l-.6 .6M156 158.3l-1.1 1.1M194.8 156h1.8v1.8h-1.8zM194.8 146.8h1.8v1.8h-1.8zM255.1 150.5h1.8v1.8h-1.8zM262.4 150.5h1.8v1.8h-1.8zM269.7 150.5h1.9v1.8h-1.9zM27.4 168.7h3.7v9.2h-3.7zM29.8 170h.1M29.8 171.9h.1M29.8 173.7h.1"/>
<path d="M29.8 175.5h.1M29.8 170l-1.1 1.1M29.8 171.9l-1.1 1.1M29.8 173.7l-1.1 1.1M29.8 175.5l-1.1 1.1M154.9 161.6h.1M154.9 161.6l1.1 1.1M155.4 163.3h.1M156 160.5h.1M156 162.7h.1M156 160.5l-1.1 1.1M156 162.7l-.6 .6"/>
<path d="M194.8 165.1h1.8v1.8h-1.8zM194.8 174.2h1.8v1.9h-1.8z"/>
<circle cx="208.5" cy="150.4" r=".71"/>
<circle cx="208.5" cy="150.4" r="1.81"/>
<circle cx="215.8" cy="150.4" r=".71"/>
<circle cx="215.8" cy="150.4" r="1.81"/>
<circle cx="223.1" cy="150.4" r=".7"/>
<circle cx="223.1" cy="150.4" r="1.8"/>
<circle cx="230.4" cy="150.4" r=".7"/>
<circle cx="230.4" cy="150.4" r="1.8"/>
<circle cx="237.7" cy="150.4" r=".7"/>
<circle cx="237.7" cy="150.4" r="1.8"/>
<circle cx="245" cy="150.4" r=".71"/>
<circle cx="245" cy="150.4" r="1.81"/>
<circle cx="29.2" cy="170.6" r=".71"/>
<circle cx="29.2" cy="172.4" r=".71"/>
<circle cx="29.2" cy="174.2" r=".7"/>
<circle cx="29.2" cy="176" r=".7"/>
</g>
<g fill="#00f" stroke="#00f" stroke-width=".17">
<path d="M126 97.4l1.1-.3v.7z"/>
<path d="M126 71.8l1.1-.3v.7z"/>
<path d="M149.8 97.4l1.1-.3v.7z"/>
<path d="M149.8 71.8l1.1-.3v.7z"/>
<path d="M131.7 96.7l.7 1.1h-1.5z" fill-rule="evenodd"/>
<path d="M131.5 93.6h.3v.2h-.3z" fill-rule="evenodd"/>
<path d="M127.8 100.9h.3v.3h-.3z" fill-rule="evenodd"/>
<path d="M131.7 96.7l.7 1.1h-1.5z" fill-rule="evenodd"/>
<path d="M131.5 93.6h.3v.2h-.3z" fill-rule="evenodd"/>
<path d="M127.8 100.9h.3v.3h-.3z" fill-rule="evenodd"/>
<path d="M131.7 71.1l.7 1.1h-1.5z" fill-rule="evenodd"/>
<path d="M131.5 68h.3v.3h-.3z" fill-rule="evenodd"/>
<path d="M127.8 75.3h.3v.3h-.3z" fill-rule="evenodd"/>
<path d="M131.7 71.1l.7 1.1h-1.5z" fill-rule="evenodd"/>
<path d="M131.5 68h.3v.3h-.3z" fill-rule="evenodd"/>
<path d="M127.8 75.3h.3v.3h-.3z" fill-rule="evenodd"/>
<path d="M155.4 96.7l.8 1.1h-1.5z" fill-rule="evenodd"/>
<path d="M155.3 93.6h.2v.2h-.2z" fill-rule="evenodd"/>
<path d="M151.6 100.9h.3v.3h-.3z" fill-rule="evenodd"/>
<path d="M155.4 96.7l.8 1.1h-1.5z" fill-rule="evenodd"/>
<path d="M155.3 93.6h.2v.2h-.2z" fill-rule="evenodd"/>
<path d="M151.6 100.9h.3v.3h-.3z" fill-rule="evenodd"/>
<path d="M155.4 71.1l.8 1.1h-1.5z" fill-rule="evenodd"/>
<path d="M155.3 68h.2v.3h-.2z" fill-rule="evenodd"/>
<path d="M151.6 75.3h.3v.3h-.3z" fill-rule="evenodd"/>
<path d="M155.4 71.1l.8 1.1h-1.5z" fill-rule="evenodd"/>
<path d="M155.3 68h.2v.3h-.2z" fill-rule="evenodd"/>
<path d="M151.6 75.3h.3v.3h-.3z" fill-rule="evenodd"/>
</g>
<path d="M122.5 66.3h14.7v11h-14.7zM146.3 66.3h14.6v11h-14.6zM122.5 92h14.7v10.9h-14.7zM146.3 92h14.6v10.9h-14.6z" fill="none" stroke="#fff" stroke-width=".16" stroke-dasharray="5.3 1.8"/>
<path d="M122.5 66.3h14.7v11h-14.7zM146.3 66.3h14.6v11h-14.6zM122.5 92h14.7v10.9h-14.7zM146.3 92h14.6v10.9h-14.6z" fill="none" stroke="#00f" stroke-width=".16" stroke-dasharray="5.3 1.8"/>
<path d="M143.9 148.1l1.2 1.1M145 148.1l-1.1 1.1M255.5 153.6l1.1 1.1M256.6 153.6l-1.2 1.1M262.8 153.6l1.1 1.1M263.9 153.6l-1.1 1.1M270.1 153.6l1.1 1.1M271.2 153.6l-1.2 1.1" fill="none" stroke="#804000" stroke-width=".16"/>
<g font-size="2.4">
<text x="93.3" y="55.8">1.2VRegulator</text>
<text x="118.9" y="136.2">AVCC 1.2VRegulator</text>
</g>
<text font-size="2.2" x="212.1" y="178.1">Centerus, Inc.</text>
<text font-size="2" x="217.6" y="185.2">POWER SUPPLY</text>
<g font-size="1.6">
<text x="235.9" y="40.3">VCC1V2</text>
<text x="31.1" y="45.8">VCC12V</text>
<text x="131.6" y="65.1" transform="rotate(-90 131.6 65.1)">5</text>
<text x="155.4" y="65.1" transform="rotate(-90 155.4 65.1)">5</text>
<text x="21.9" y="67.8">VCC3V3</text>
<text x="120.3" y="73.6">4</text>
<text x="144.1" y="73.6">4</text>
<text x="239.6" y="76.9">VCC1V2</text>
<text x="61.8" y="80.9">1</text>
<text x="61.8" y="82.8">2</text>
<text x="79.9" y="82.8">9</text>
<text x="79.9" y="80.9">10</text>
<text x="131.6" y="79.5" transform="rotate(-90 131.6 79.5)">1</text>
<text x="133.4" y="79.5" transform="rotate(-90 133.4 79.5)">2</text>
<text x="135.3" y="79.5" transform="rotate(-90 135.3 79.5)">3</text>
<text x="155.4" y="79.5" transform="rotate(-90 155.4 79.5)">1</text>
<text x="157.2" y="79.5" transform="rotate(-90 157.2 79.5)">2</text>
<text x="159" y="79.5" transform="rotate(-90 159 79.5)">3</text>
<text x="254.6" y="83.3">VCC1V2</text>
<text x="262" y="83.3">Sht2,3,4</text>
<text x="61.8" y="84.6">3</text>
<text x="61.8" y="86.4">4</text>
<text x="61.8" y="88.2">5</text>
<text x="79.9" y="88.2">6</text>
<text x="79.9" y="86.4">7</text>
<text x="79.9" y="84.6">8</text>
<text x="131.6" y="90.7" transform="rotate(-90 131.6 90.7)">5</text>
<text x="155.4" y="90.7" transform="rotate(-90 155.4 90.7)">5</text>
<text x="71.3" y="96.8" transform="rotate(-90 71.3 96.8)">11</text>
<text x="120.3" y="99.2">4</text>
<text x="144.1" y="99.2">4</text>
<text x="131.6" y="105.1" transform="rotate(-90 131.6 105.1)">1</text>
<text x="133.4" y="105.1" transform="rotate(-90 133.4 105.1)">2</text>
<text x="135.3" y="105.1" transform="rotate(-90 135.3 105.1)">3</text>
<text x="155.4" y="105.1" transform="rotate(-90 155.4 105.1)">1</text>
<text x="157.2" y="105.1" transform="rotate(-90 157.2 105.1)">2</text>
<text x="159" y="105.1" transform="rotate(-90 159 105.1)">3</text>
<text x="254.6" y="108.9">GND</text>
<text x="259.3" y="108.9">Sht2,3,4,5</text>
<text x="40.2" y="119">VCC3V3</text>
<text x="42" y="127.3" transform="rotate(-90 42 127.3)">3</text>
<text x="32.6" y="133.9">5</text>
<text x="50.6" y="133.9">2</text>
<text x="50.6" y="137.6">7</text>
<text x="19" y="139.8">VCC3V3</text>
<text x="32.6" y="139.4">4</text>
<text x="50.6" y="139.4">8</text>
<text x="50.6" y="141.3">9</text>
<text x="50.6" y="143.1">10</text>
<text x="71.7" y="138.2">VIDA</text>
<text x="71.7" y="140">VIDB</text>
<text x="71.7" y="141.9">VIDC</text>
<text x="71.7" y="143.7">VIDS</text>
<text x="76.6" y="138.2">Sht5</text>
<text x="76.6" y="140">Sht5</text>
<text x="76.6" y="143.7">Sht5</text>
<text x="76.8" y="141.9">Sht5</text>
<text x="32.6" y="144.9">6</text>
<text x="81.1" y="145.5">Sht2,3,4,5</text>
<text x="89.8" y="145.5">VCC3V3</text>
<text x="122.1" y="144.9">1</text>
<text x="122.1" y="148.6">2</text>
<text x="140.3" y="148.6">7</text>
<text x="140.3" y="144.9">8</text>
<text x="38.4" y="155.3" transform="rotate(-90 38.4 155.3)">11</text>
<text x="45.7" y="154.4" transform="rotate(-90 45.7 154.4)">1</text>
<text x="122.1" y="152.2">3</text>
<text x="122.1" y="155.9">4</text>
<text x="140.3" y="155.9">5</text>
<text x="140.3" y="152.2">6</text>
<text x="81.6" y="156.5">Sht2,3,4</text>
<text x="88.9" y="156.5">AVCC1V2</text>
<text x="131.7" y="164.2">9</text>
<text x="18.3" y="171.2">+3.3V IN</text>
<text x="18.3" y="173">+3.3V GND</text>
<text x="32.3" y="170.5">1</text>
<text x="32.3" y="172.4">2</text>
<text x="53.4" y="171.1">VCC3V3</text>
<text x="60.8" y="171.1">Sht2,3,4,5</text>
<text x="18.3" y="174.8">+12V GND</text>
<text x="18.3" y="176.6">+12V IN</text>
<text x="32.3" y="174.2">3</text>
<text x="32.3" y="176">4</text>
<text x="22.9" y="181.4">18A maximum per ckt!</text>
<text x="210.3" y="183">Title</text>
<text x="210.3" y="188.5">Size</text>
<text x="212.1" y="190.3">B</text>
<text x="217.6" y="188.5">Document Number</text>
<text x="270.2" y="188.5">Rev</text>
<text x="272.5" y="190.3">2-1</text>
<text x="210.3" y="194">Date:</text>
<text x="217.9" y="194">Friday, November 22, 2013</text>
<text x="246.6" y="194">Sheet</text>
<text x="256" y="194">1</text>
<text x="261.5" y="194">of</text>
<text x="267" y="194">5</text>
</g>
<g font-size="1.6" fill="#f00">
<text x="22.5" y="51.3">VCC12V</text>
<text x="157.6" y="144.6">AVCC1V2</text>
<text x="44.1" y="175.7">VCC12V</text>
</g>
<g font-size="1.6" fill="#000080">
<text x="34" y="50.4">FB1 MB</text>
<text x="221.8" y="49.5">C2</text>
<text x="221.8" y="51.3">4.7uF</text>
<text x="231" y="49.5">C3</text>
<text x="231" y="51.3">4.7uF</text>
<text x="240.1" y="50.4">C1</text>
<text x="240.1" y="52">680uF/2.5V</text>
<text x="34" y="54.1">FB2 MB</text>
<text x="34.9" y="60.3">C4</text>
<text x="34.9" y="62.1">10uF/16V</text>
<text x="43.3" y="65">R2</text>
<text x="52.5" y="65">R1</text>
<text x="122.5" y="64.1">Q1</text>
<text x="122.5" y="66">CSD16321Q5C</text>
<text x="146.3" y="64.1">Q2</text>
<text x="146.3" y="66">OPTIONAL</text>
<text x="176.1" y="66">C6</text>
<text x="201.7" y="66">C7</text>
<text x="214.5" y="66">C8</text>
<text x="227.3" y="66">C146</text>
<text x="43.3" y="66.8">NC</text>
<text x="52.5" y="66.8">0R</text>
<text x="176.1" y="67.8">22uF/16V</text>
<text x="188.7" y="66.1">C5</text>
<text x="188.7" y="67.8">270uF/16V</text>
<text x="201.7" y="67.8">22uF/16V</text>
<text x="214.5" y="67.8">4.7uF/16V</text>
<text x="227.3" y="67.8">4.7uF/16V</text>
<text x="25.1" y="76">R3</text>
<text x="25.1" y="77.9">1K</text>
<text x="29.8" y="74.7">TP1</text>
<text x="29.8" y="76.5">ON</text>
<text x="64" y="76.9">U1</text>
<text x="164.6" y="77.9">L1</text>
<text x="64" y="78.7">TPS40193</text>
<text x="175.6" y="79">C11</text>
<text x="175.6" y="80.6">1500uF/2.5V1500uF/2.5V</text>
<text x="184.7" y="79">C12</text>
<text x="25.1" y="85">R6</text>
<text x="25.1" y="86.8">10K</text>
<text x="31.8" y="88.6">R5</text>
<text x="39.9" y="89.7">C9</text>
<text x="91.4" y="87.9">R4</text>
<text x="91.4" y="89.7">0R</text>
<text x="102.4" y="87.9">C10</text>
<text x="102.4" y="89.7">1uF/20V</text>
<text x="122.5" y="89.7">Q3</text>
<text x="146.3" y="89.7">Q4</text>
<text x="164.6" y="85.3">IHLP5050FDER</text>
<text x="199.9" y="87.9">C14</text>
<text x="199.9" y="89.7">47uF</text>
<text x="209" y="87.9">C15</text>
<text x="209" y="89.7">10uF</text>
<text x="218.2" y="88.1">C13</text>
<text x="218.2" y="89.7">680uF/2.5V</text>
<text x="231" y="87.9">C156</text>
<text x="231" y="89.7">47uF</text>
<text x="31.8" y="90.5">7.32K</text>
<text x="39.9" y="91.6">6800pF</text>
<text x="122.5" y="91.6">CSD16403Q5A</text>
<text x="146.3" y="91.6">CSD16403Q5A</text>
<text x="31.1" y="98.8">C16</text>
<text x="31.1" y="100.7">390pF</text>
<text x="41.3" y="99.6">R7</text>
<text x="41.3" y="101.4">3.9K</text>
<text x="60.3" y="99.8">R8</text>
<text x="60.3" y="101.6">100K</text>
<text x="43.3" y="108">C17</text>
<text x="86.5" y="108">C18</text>
<text x="43.3" y="109.9">4.7uF/16V</text>
<text x="86.5" y="109.9">10uF</text>
<text x="47.5" y="119.9">C153</text>
<text x="184.7" y="119.7">R10</text>
<text x="196.8" y="114.4">R9</text>
<text x="200.8" y="114.4">3.32K 1%</text>
<text x="25.6" y="124.5">U17</text>
<text x="184.7" y="121.5">3.83K 1%</text>
<text x="193.8" y="122.6">R11</text>
<text x="193.8" y="124.5">549R</text>
<text x="204.8" y="122.6">C19</text>
<text x="204.8" y="124.5">4700pF</text>
<text x="25.6" y="126.3">LM10011SD/NOPB</text>
<text x="47.5" y="127.4">0.1uF</text>
<text x="124.3" y="140.9">U2</text>
<text x="124.3" y="142.7">RT9187GQV</text>
<text x="27.4" y="149">R31</text>
<text x="108.5" y="148.3">C20</text>
<text x="157.3" y="149">R33</text>
<text x="194.4" y="144.2">TP2</text>
<text x="194.4" y="146">3P3V</text>
<text x="206.6" y="148.3">MH1</text>
<text x="214" y="148.3">MH2</text>
<text x="221.3" y="148.3">MH3</text>
<text x="228.6" y="148.3">MH4</text>
<text x="235.9" y="148.3">MH5</text>
<text x="243.2" y="148.3">MH6</text>
<text x="27.4" y="150.8">51.1K</text>
<text x="108.5" y="150.1">22uF/10V</text>
<text x="157.3" y="150.8">9.1K 1%</text>
<text x="194.4" y="153.4">TP3</text>
<text x="194.4" y="155.2">A1P2V</text>
<text x="254.2" y="150.1">MASK1</text>
<text x="261.5" y="150.1">TPM1</text>
<text x="268.8" y="150.1">TPM2</text>
<text x="108.5" y="159.2">C21</text>
<text x="108.5" y="161">22uF/10V</text>
<text x="157.3" y="159.9">R34</text>
<text x="157.3" y="161.8">36K 1%</text>
<text x="27.2" y="166.5">J5</text>
<text x="194.4" y="162.5">TP4</text>
<text x="194.4" y="164.3">1P2V</text>
<text x="27.4" y="168.4">POWER</text>
<text x="194.4" y="171.7">TP5</text>
<text x="194.4" y="173.5">PG</text>
</g>
<g font-size="1.6" fill="#00f">
<text x="238.3" y="49.5">+</text>
<text x="187.1" y="64.1">+</text>
<text x="179.7" y="86.1">+</text>
<text x="188.9" y="86.1">+</text>
<text x="216.3" y="86.1">+</text>
</g>
<g font-size="1.6" fill="#004080">
<text x="64.9" y="81.7">EN</text>
<text x="64.9" y="83.6">FB</text>
<text x="73" y="81.7">HDRV</text>
<text x="75" y="83.6">SW</text>
<text x="64.9" y="85.4">COMP</text>
<text x="64.9" y="87.2">VDD</text>
<text x="64.9" y="89">PGD</text>
<text x="73.1" y="85.4">BOOT</text>
<text x="73.3" y="87.2">LDRV</text>
<text x="74.5" y="89">BP5</text>
<text x="72.1" y="92.8" transform="rotate(-90 72.1 92.8)">GND</text>
<text x="35.7" y="134.7">MODE</text>
<text x="42.8" y="132.9" transform="rotate(-90 42.8 132.9)">VDD</text>
<text x="45" y="134.7">OUT</text>
<text x="35.7" y="140.3">EN</text>
<text x="44.5" y="142.1">VIDC</text>
<text x="44.6" y="138.4">VIDA</text>
<text x="44.6" y="140.3">VIDB</text>
<text x="44.6" y="143.9">VIDS</text>
<text x="35.7" y="145.8">SET</text>
<text x="125.3" y="145.8">VIN1</text>
<text x="125.3" y="149.4">VIN2</text>
<text x="135.7" y="149.4">NC</text>
<text x="135.8" y="145.8">EN</text>
<text x="39.2" y="151.3" transform="rotate(-90 39.2 151.3)">DAP</text>
<text x="46.5" y="151.3" transform="rotate(-90 46.5 151.3)">GND</text>
<text x="125.3" y="153">VOUT1</text>
<text x="134.4" y="153">GND</text>
<text x="125.3" y="156.7">VOUT2</text>
<text x="130.8" y="160.4">GND</text>
<text x="132.2" y="156.7">BP/ADJ</text>
</g>
<g font-size="1.4" fill="#00f">
<text x="130.2" y="67.7">D</text>
<text x="154" y="67.7">D</text>
<text x="122.9" y="73.2">G</text>
<text x="130.2" y="76.8">S</text>
<text x="146.6" y="73.2">G</text>
<text x="154" y="76.8">S</text>
<text x="130.2" y="93.3">D</text>
<text x="154" y="93.3">D</text>
<text x="122.9" y="98.8">G</text>
<text x="146.6" y="98.8">G</text>
<text x="130.2" y="102.4">S</text>
<text x="154" y="102.4">S</text>
</g>
<g font-size="1.4" fill="#f00">
<text x="241.8" y="82.4">VCC1V2</text>
<text x="60.7" y="109.9">1V2_PG</text>
<text x="108.3" y="144.6">VCC3V3</text>
<text x="146.7" y="144.6">VCC3V3</text>
<text x="108.5" y="155.6">AVCC1V2</text>
<text x="181.4" y="150.1">VCC3V3</text>
<text x="181.4" y="159.2">AVCC1V2</text>
<text x="181.4" y="168.4">VCC1V2</text>
<text x="181.4" y="177.5">1V2_PG</text>
</g>
<g font-size="1.3">
<text x="29.3" y="20.2">5</text>
<text x="84.1" y="20.2">4</text>
<text x="139" y="20.2">3</text>
<text x="193.8" y="20.2">2</text>
<text x="248.7" y="20.2">1</text>
<text x=".5" y="43.5">D</text>
<text x="276.6" y="43.5">D</text>
<text x=".5" y="87">C</text>
<text x="276.6" y="87">C</text>
<text x=".5" y="130.4">B</text>
<text x="276.6" y="130.4">B</text>
<text x=".5" y="173.8">A</text>
<text x="276.6" y="173.8">A</text>
<text x="212.1" y="181.3">All rights reserved.</text>
<text x="212.1" y="180">Copyright (C) 2013 Centerus, Inc.</text>
<text x="29.3" y="195.7">5</text>
<text x="84.1" y="195.7">4</text>
<text x="139" y="195.7">3</text>
<text x="193.8" y="195.7">2</text>
<text x="248.7" y="195.7">1</text>
</g>
</svg>
